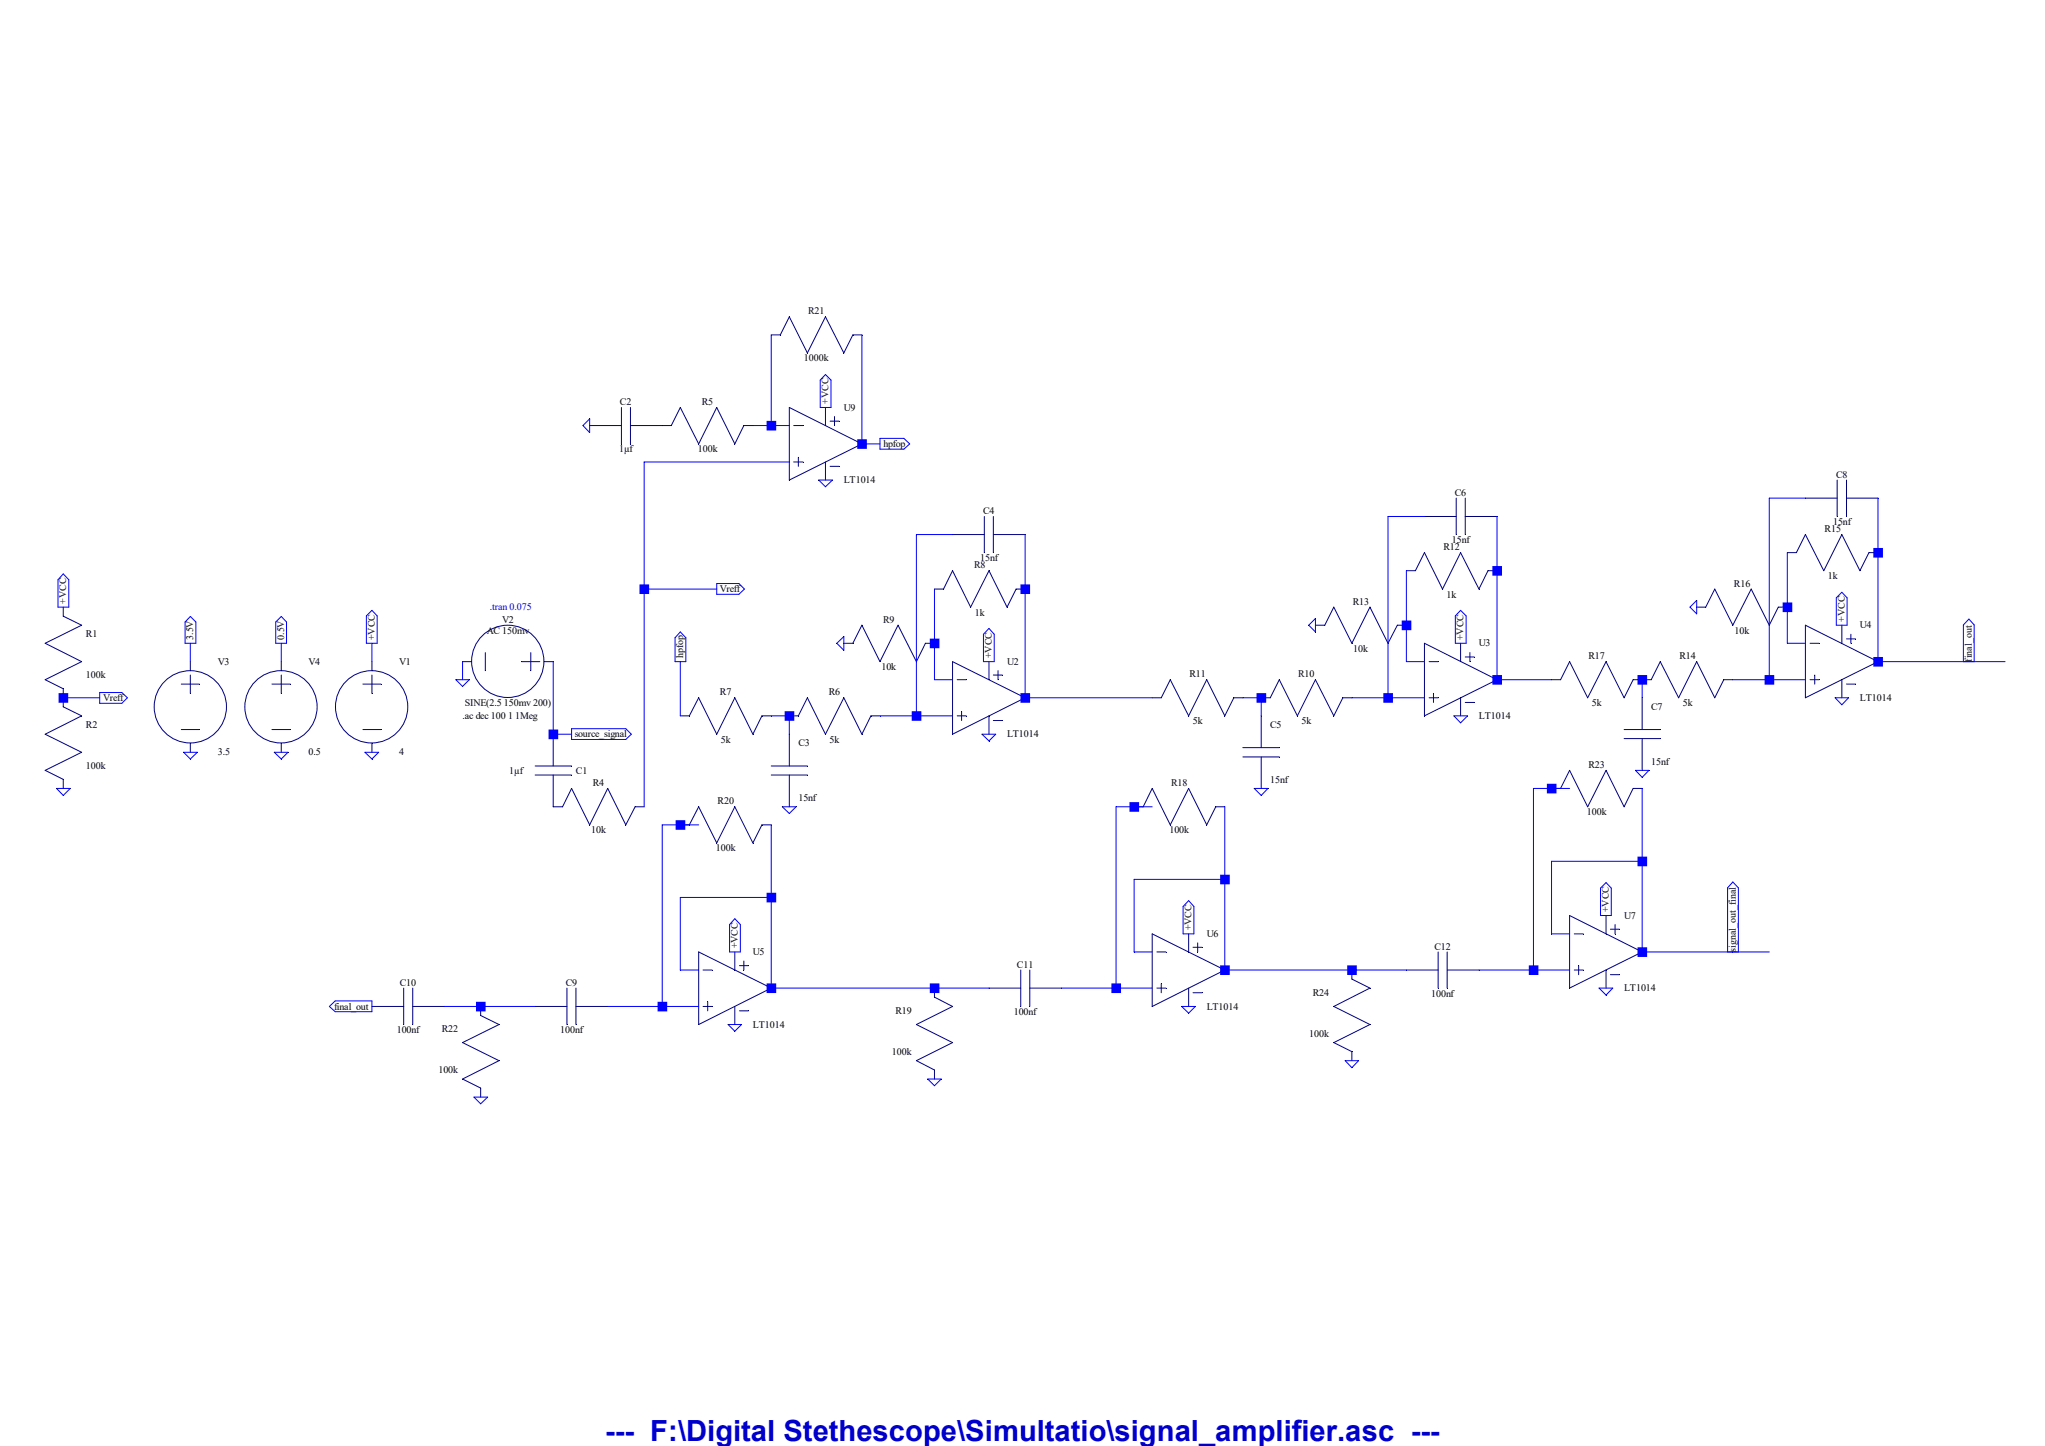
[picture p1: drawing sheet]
<svg xmlns="http://www.w3.org/2000/svg" width="297mm" height="210mm" viewBox="0 0 297 210" stroke-linecap="round" stroke-linejoin="round" font-family="sans-serif">
<path d="M52.7 99.4h2.6" fill="none" stroke="#00007f" stroke-width=".15"/>
<path d="M52.7 106h2.6" fill="none" stroke="#00007f" stroke-width=".15"/>
<path d="M54 98v2.7" fill="none" stroke="#00007f" stroke-width=".15"/>
<path d="M54 107.9v1.4" fill="none" stroke="#00007f" stroke-width=".15"/>
<path d="M54 96.1v1.3" fill="none" stroke="#00007f" stroke-width=".15"/>
<g fill="none" stroke="#00007f" stroke-width=".15">
<path d="M9.2 100v1.3"/>
<circle cx="54" cy="102.7" r="5.2"/>
</g>
<path d="M6.6 98.7l2.6 1.3" fill="none" stroke="#00007f" stroke-width=".15"/>
<path d="M11.9 96.1l-5.3 2.6" fill="none" stroke="#00007f" stroke-width=".15"/>
<path d="M6.6 93.4l5.3 2.7" fill="none" stroke="#00007f" stroke-width=".15"/>
<path d="M11.9 90.8l-5.3 2.6" fill="none" stroke="#00007f" stroke-width=".15"/>
<path d="M9.2 88.2v1.3" fill="none" stroke="#00007f" stroke-width=".15"/>
<path d="M9.2 89.5l2.7 1.3" fill="none" stroke="#00007f" stroke-width=".15"/>
<path d="M9.2 113.2v1.3" fill="none" stroke="#00007f" stroke-width=".15"/>
<path d="M6.6 111.9l2.6 1.3" fill="none" stroke="#00007f" stroke-width=".15"/>
<path d="M11.9 109.3l-5.3 2.6" fill="none" stroke="#00007f" stroke-width=".15"/>
<path d="M6.6 106.6l5.3 2.7" fill="none" stroke="#00007f" stroke-width=".15"/>
<path d="M11.9 104l-5.3 2.6" fill="none" stroke="#00007f" stroke-width=".15"/>
<path d="M9.2 101.3v1.4" fill="none" stroke="#00007f" stroke-width=".15"/>
<path d="M9.2 102.7l2.7 1.3" fill="none" stroke="#00007f" stroke-width=".15"/>
<path d="M80.3 117.2h1.4" fill="none" stroke="#00007f" stroke-width=".15"/>
<path d="M83 114.5l-1.3 2.7" fill="none" stroke="#00007f" stroke-width=".15"/>
<path d="M83 114.5l2.6 5.3" fill="none" stroke="#00007f" stroke-width=".15"/>
<path d="M88.3 114.5l-2.7 5.3" fill="none" stroke="#00007f" stroke-width=".15"/>
<path d="M88.3 114.5l2.6 5.3" fill="none" stroke="#00007f" stroke-width=".15"/>
<path d="M92.2 117.2h1.4" fill="none" stroke="#00007f" stroke-width=".15"/>
<path d="M92.2 117.2l-1.3 2.6" fill="none" stroke="#00007f" stroke-width=".15"/>
<path d="M80.3 112.6v4.6" fill="none" stroke="#00007f" stroke-width=".15"/>
<path d="M80.3 106.6v4.7" fill="none" stroke="#00007f" stroke-width=".15"/>
<path d="M77.7 111.3h5.3" fill="none" stroke="#00007f" stroke-width=".15"/>
<path d="M77.7 112.6h5.3" fill="none" stroke="#00007f" stroke-width=".15"/>
<path d="M77.1 94.8v2.6" fill="none" stroke="#00007f" stroke-width=".15"/>
<path d="M70.5 94.8v2.6" fill="none" stroke="#00007f" stroke-width=".15"/>
<path d="M75.7 96.1h2.7" fill="none" stroke="#00007f" stroke-width=".15"/>
<path d="M67.2 96.1h1.3" fill="none" stroke="#00007f" stroke-width=".15"/>
<path d="M79 96.1h1.3" fill="none" stroke="#00007f" stroke-width=".15"/>
<g fill="none" stroke="#00007f" stroke-width=".15">
<path d="M26.3 99.4h2.7"/>
<circle cx="73.7" cy="96.1" r="5.2"/>
</g>
<path d="M26.3 106h2.7" fill="none" stroke="#00007f" stroke-width=".15"/>
<path d="M27.6 98v2.7" fill="none" stroke="#00007f" stroke-width=".15"/>
<path d="M27.6 107.9v1.4" fill="none" stroke="#00007f" stroke-width=".15"/>
<path d="M27.6 96.1v1.3" fill="none" stroke="#00007f" stroke-width=".15"/>
<g fill="none" stroke="#00007f" stroke-width=".15">
<path d="M39.5 99.4h2.7"/>
<circle cx="27.6" cy="102.7" r="5.2"/>
</g>
<path d="M39.5 106h2.7" fill="none" stroke="#00007f" stroke-width=".15"/>
<path d="M40.9 98v2.7" fill="none" stroke="#00007f" stroke-width=".15"/>
<path d="M40.9 107.9v1.4" fill="none" stroke="#00007f" stroke-width=".15"/>
<path d="M40.9 96.1v1.3" fill="none" stroke="#00007f" stroke-width=".15"/>
<g fill="none" stroke="#00007f" stroke-width=".15">
<path d="M114.6 59.2l10.6 5.3"/>
<circle cx="40.8" cy="102.7" r="5.2"/>
</g>
<path d="M125.2 64.5l-10.6 5.2" fill="none" stroke="#00007f" stroke-width=".15"/>
<path d="M114.6 59.2v10.5" fill="none" stroke="#00007f" stroke-width=".15"/>
<path d="M115.3 61.8h1.3" fill="none" stroke="#00007f" stroke-width=".15"/>
<path d="M115.3 67.1h1.3" fill="none" stroke="#00007f" stroke-width=".15"/>
<path d="M116 66.4v1.3" fill="none" stroke="#00007f" stroke-width=".15"/>
<path d="M119.9 59.2v2.6" fill="none" stroke="#00007f" stroke-width=".15"/>
<path d="M119.9 67.1v2.6" fill="none" stroke="#00007f" stroke-width=".15"/>
<path d="M120.6 61.2h1.3" fill="none" stroke="#00007f" stroke-width=".15"/>
<path d="M121.2 60.5v1.3" fill="none" stroke="#00007f" stroke-width=".15"/>
<path d="M120.6 67.7h1.3" fill="none" stroke="#00007f" stroke-width=".15"/>
<path d="M96.2 61.8h1.3" fill="none" stroke="#00007f" stroke-width=".15"/>
<path d="M98.8 59.2l-1.3 2.6" fill="none" stroke="#00007f" stroke-width=".15"/>
<path d="M98.8 59.2l2.7 5.3" fill="none" stroke="#00007f" stroke-width=".15"/>
<path d="M104.1 59.2l-2.6 5.3" fill="none" stroke="#00007f" stroke-width=".15"/>
<path d="M104.1 59.2l2.6 5.3" fill="none" stroke="#00007f" stroke-width=".15"/>
<path d="M108 61.8h1.3" fill="none" stroke="#00007f" stroke-width=".15"/>
<path d="M108 61.8l-1.3 2.7" fill="none" stroke="#00007f" stroke-width=".15"/>
<path d="M112 48.6h1.3" fill="none" stroke="#00007f" stroke-width=".15"/>
<path d="M114.6 46l-1.3 2.6" fill="none" stroke="#00007f" stroke-width=".15"/>
<path d="M114.6 46l2.7 5.3" fill="none" stroke="#00007f" stroke-width=".15"/>
<path d="M119.9 46l-2.6 5.3" fill="none" stroke="#00007f" stroke-width=".15"/>
<path d="M119.9 46l2.7 5.3" fill="none" stroke="#00007f" stroke-width=".15"/>
<path d="M123.9 48.6h1.3" fill="none" stroke="#00007f" stroke-width=".15"/>
<path d="M123.9 48.6l-1.3 2.7" fill="none" stroke="#00007f" stroke-width=".15"/>
<path d="M85.6 61.8h4.7" fill="none" stroke="#00007f" stroke-width=".15"/>
<path d="M91.6 61.8h4.6" fill="none" stroke="#00007f" stroke-width=".15"/>
<path d="M91.6 59.2v5.3" fill="none" stroke="#00007f" stroke-width=".15"/>
<path d="M90.3 59.2v5.3" fill="none" stroke="#00007f" stroke-width=".15"/>
<path d="M138.3 96.1l10.6 5.2" fill="none" stroke="#00007f" stroke-width=".15"/>
<path d="M148.9 101.3l-10.6 5.3" fill="none" stroke="#00007f" stroke-width=".15"/>
<path d="M138.3 96.1v10.5" fill="none" stroke="#00007f" stroke-width=".15"/>
<path d="M139 98.7h1.3" fill="none" stroke="#00007f" stroke-width=".15"/>
<path d="M139 104h1.3" fill="none" stroke="#00007f" stroke-width=".15"/>
<path d="M139.7 103.3v1.3" fill="none" stroke="#00007f" stroke-width=".15"/>
<path d="M143.6 96.1v2.6" fill="none" stroke="#00007f" stroke-width=".15"/>
<path d="M143.6 104v2.6" fill="none" stroke="#00007f" stroke-width=".15"/>
<path d="M144.3 98h1.3" fill="none" stroke="#00007f" stroke-width=".15"/>
<path d="M144.9 97.4v1.3" fill="none" stroke="#00007f" stroke-width=".15"/>
<path d="M144.3 104.6h1.3" fill="none" stroke="#00007f" stroke-width=".15"/>
<path d="M114.6 104h1.4" fill="none" stroke="#00007f" stroke-width=".15"/>
<path d="M117.3 101.3l-1.3 2.7" fill="none" stroke="#00007f" stroke-width=".15"/>
<path d="M117.3 101.3l2.6 5.3" fill="none" stroke="#00007f" stroke-width=".15"/>
<path d="M122.6 101.3l-2.7 5.3" fill="none" stroke="#00007f" stroke-width=".15"/>
<path d="M122.6 101.3l2.6 5.3" fill="none" stroke="#00007f" stroke-width=".15"/>
<path d="M126.5 104h1.3" fill="none" stroke="#00007f" stroke-width=".15"/>
<path d="M126.5 104l-1.3 2.6" fill="none" stroke="#00007f" stroke-width=".15"/>
<path d="M110.7 104h1.3" fill="none" stroke="#00007f" stroke-width=".15"/>
<path d="M110.7 104l-1.4 2.6" fill="none" stroke="#00007f" stroke-width=".15"/>
<path d="M106.7 101.3l2.6 5.3" fill="none" stroke="#00007f" stroke-width=".15"/>
<path d="M106.7 101.3l-2.6 5.3" fill="none" stroke="#00007f" stroke-width=".15"/>
<path d="M101.5 101.3l2.6 5.3" fill="none" stroke="#00007f" stroke-width=".15"/>
<path d="M98.8 104h1.3" fill="none" stroke="#00007f" stroke-width=".15"/>
<path d="M101.5 101.3l-1.4 2.7" fill="none" stroke="#00007f" stroke-width=".15"/>
<path d="M114.6 112.6v4.6" fill="none" stroke="#00007f" stroke-width=".15"/>
<path d="M114.6 106.6v4.7" fill="none" stroke="#00007f" stroke-width=".15"/>
<path d="M112 111.3h5.3" fill="none" stroke="#00007f" stroke-width=".15"/>
<path d="M112 112.6h5.3" fill="none" stroke="#00007f" stroke-width=".15"/>
<path d="M138.3 77.6h4.7" fill="none" stroke="#00007f" stroke-width=".15"/>
<path d="M144.3 77.6h4.6" fill="none" stroke="#00007f" stroke-width=".15"/>
<path d="M144.3 75v5.3" fill="none" stroke="#00007f" stroke-width=".15"/>
<path d="M143 75v5.3" fill="none" stroke="#00007f" stroke-width=".15"/>
<path d="M135.7 85.6h1.3" fill="none" stroke="#00007f" stroke-width=".15"/>
<path d="M138.3 82.9l-1.3 2.7" fill="none" stroke="#00007f" stroke-width=".15"/>
<path d="M138.3 82.9l2.7 5.3" fill="none" stroke="#00007f" stroke-width=".15"/>
<path d="M143.6 82.9l-2.6 5.3" fill="none" stroke="#00007f" stroke-width=".15"/>
<path d="M143.6 82.9l2.7 5.3" fill="none" stroke="#00007f" stroke-width=".15"/>
<path d="M147.6 85.6h1.3" fill="none" stroke="#00007f" stroke-width=".15"/>
<path d="M147.6 85.6l-1.3 2.6" fill="none" stroke="#00007f" stroke-width=".15"/>
<path d="M122.6 93.4h1.3" fill="none" stroke="#00007f" stroke-width=".15"/>
<path d="M125.2 90.8l-1.3 2.6" fill="none" stroke="#00007f" stroke-width=".15"/>
<path d="M125.2 90.8l2.6 5.3" fill="none" stroke="#00007f" stroke-width=".15"/>
<path d="M130.4 90.8l-2.6 5.3" fill="none" stroke="#00007f" stroke-width=".15"/>
<path d="M130.4 90.8l2.7 5.3" fill="none" stroke="#00007f" stroke-width=".15"/>
<path d="M134.4 93.4h1.3" fill="none" stroke="#00007f" stroke-width=".15"/>
<path d="M134.4 93.4l-1.3 2.7" fill="none" stroke="#00007f" stroke-width=".15"/>
<path d="M206.9 93.4l10.5 5.3" fill="none" stroke="#00007f" stroke-width=".15"/>
<path d="M217.4 98.7l-10.5 5.3" fill="none" stroke="#00007f" stroke-width=".15"/>
<path d="M206.9 93.4v10.6" fill="none" stroke="#00007f" stroke-width=".15"/>
<path d="M207.6 96.1h1.3" fill="none" stroke="#00007f" stroke-width=".15"/>
<path d="M207.6 101.3h1.3" fill="none" stroke="#00007f" stroke-width=".15"/>
<path d="M208.2 100.7v1.3" fill="none" stroke="#00007f" stroke-width=".15"/>
<path d="M212.1 93.4v2.7" fill="none" stroke="#00007f" stroke-width=".15"/>
<path d="M212.1 101.3v2.7" fill="none" stroke="#00007f" stroke-width=".15"/>
<path d="M212.8 95.4h1.3" fill="none" stroke="#00007f" stroke-width=".15"/>
<path d="M213.5 94.8v1.3" fill="none" stroke="#00007f" stroke-width=".15"/>
<path d="M212.8 102h1.3" fill="none" stroke="#00007f" stroke-width=".15"/>
<path d="M183.2 101.3h1.3" fill="none" stroke="#00007f" stroke-width=".15"/>
<path d="M185.8 98.7l-1.3 2.6" fill="none" stroke="#00007f" stroke-width=".15"/>
<path d="M185.8 98.7l2.6 5.3" fill="none" stroke="#00007f" stroke-width=".15"/>
<path d="M191.1 98.7l-2.7 5.3" fill="none" stroke="#00007f" stroke-width=".15"/>
<path d="M191.1 98.7l2.6 5.3" fill="none" stroke="#00007f" stroke-width=".15"/>
<path d="M195 101.3h1.3" fill="none" stroke="#00007f" stroke-width=".15"/>
<path d="M195 101.3l-1.3 2.7" fill="none" stroke="#00007f" stroke-width=".15"/>
<path d="M179.2 101.3h1.3" fill="none" stroke="#00007f" stroke-width=".15"/>
<path d="M179.2 101.3l-1.3 2.7" fill="none" stroke="#00007f" stroke-width=".15"/>
<path d="M175.3 98.7l2.6 5.3" fill="none" stroke="#00007f" stroke-width=".15"/>
<path d="M175.3 98.7l-2.7 5.3" fill="none" stroke="#00007f" stroke-width=".15"/>
<path d="M170 98.7l2.6 5.3" fill="none" stroke="#00007f" stroke-width=".15"/>
<path d="M167.3 101.3h1.4" fill="none" stroke="#00007f" stroke-width=".15"/>
<path d="M170 98.7l-1.3 2.6" fill="none" stroke="#00007f" stroke-width=".15"/>
<path d="M183.2 109.9v4.6" fill="none" stroke="#00007f" stroke-width=".15"/>
<path d="M183.2 104v4.6" fill="none" stroke="#00007f" stroke-width=".15"/>
<path d="M180.5 108.6h5.3" fill="none" stroke="#00007f" stroke-width=".15"/>
<path d="M180.5 109.9h5.3" fill="none" stroke="#00007f" stroke-width=".15"/>
<path d="M206.9 75h4.6" fill="none" stroke="#00007f" stroke-width=".15"/>
<path d="M212.8 75h4.6" fill="none" stroke="#00007f" stroke-width=".15"/>
<path d="M212.8 72.3v5.3" fill="none" stroke="#00007f" stroke-width=".15"/>
<path d="M211.5 72.3v5.3" fill="none" stroke="#00007f" stroke-width=".15"/>
<path d="M204.3 82.9h1.3" fill="none" stroke="#00007f" stroke-width=".15"/>
<path d="M206.9 80.3l-1.3 2.6" fill="none" stroke="#00007f" stroke-width=".15"/>
<path d="M206.9 80.3l2.6 5.3" fill="none" stroke="#00007f" stroke-width=".15"/>
<path d="M212.1 80.3l-2.6 5.3" fill="none" stroke="#00007f" stroke-width=".15"/>
<path d="M212.1 80.3l2.7 5.3" fill="none" stroke="#00007f" stroke-width=".15"/>
<path d="M216.1 82.9h1.3" fill="none" stroke="#00007f" stroke-width=".15"/>
<path d="M216.1 82.9l-1.3 2.7" fill="none" stroke="#00007f" stroke-width=".15"/>
<path d="M191.1 90.8h1.3" fill="none" stroke="#00007f" stroke-width=".15"/>
<path d="M193.7 88.2l-1.3 2.6" fill="none" stroke="#00007f" stroke-width=".15"/>
<path d="M193.7 88.2l2.6 5.2" fill="none" stroke="#00007f" stroke-width=".15"/>
<path d="M199 88.2l-2.7 5.2" fill="none" stroke="#00007f" stroke-width=".15"/>
<path d="M199 88.2l2.6 5.2" fill="none" stroke="#00007f" stroke-width=".15"/>
<path d="M202.9 90.8h1.4" fill="none" stroke="#00007f" stroke-width=".15"/>
<path d="M202.9 90.8l-1.3 2.6" fill="none" stroke="#00007f" stroke-width=".15"/>
<path d="M262.2 90.8l10.6 5.3" fill="none" stroke="#00007f" stroke-width=".15"/>
<path d="M272.8 96.1l-10.6 5.2" fill="none" stroke="#00007f" stroke-width=".15"/>
<path d="M262.2 90.8v10.5" fill="none" stroke="#00007f" stroke-width=".15"/>
<path d="M262.9 93.4h1.3" fill="none" stroke="#00007f" stroke-width=".15"/>
<path d="M262.9 98.7h1.3" fill="none" stroke="#00007f" stroke-width=".15"/>
<path d="M263.6 98v1.4" fill="none" stroke="#00007f" stroke-width=".15"/>
<path d="M267.5 90.8v2.6" fill="none" stroke="#00007f" stroke-width=".15"/>
<path d="M267.5 98.7v2.6" fill="none" stroke="#00007f" stroke-width=".15"/>
<path d="M268.2 92.8h1.3" fill="none" stroke="#00007f" stroke-width=".15"/>
<path d="M268.8 92.1v1.3" fill="none" stroke="#00007f" stroke-width=".15"/>
<path d="M268.2 99.4h1.3" fill="none" stroke="#00007f" stroke-width=".15"/>
<path d="M238.5 98.7h1.3" fill="none" stroke="#00007f" stroke-width=".15"/>
<path d="M241.1 96.1l-1.3 2.6" fill="none" stroke="#00007f" stroke-width=".15"/>
<path d="M241.1 96.1l2.7 5.2" fill="none" stroke="#00007f" stroke-width=".15"/>
<path d="M246.4 96.1l-2.6 5.2" fill="none" stroke="#00007f" stroke-width=".15"/>
<path d="M246.4 96.1l2.6 5.2" fill="none" stroke="#00007f" stroke-width=".15"/>
<path d="M250.4 98.7h1.3" fill="none" stroke="#00007f" stroke-width=".15"/>
<path d="M250.4 98.7l-1.4 2.6" fill="none" stroke="#00007f" stroke-width=".15"/>
<path d="M238.5 107.3v4.6" fill="none" stroke="#00007f" stroke-width=".15"/>
<path d="M238.5 101.3v4.7" fill="none" stroke="#00007f" stroke-width=".15"/>
<path d="M235.9 106h5.2" fill="none" stroke="#00007f" stroke-width=".15"/>
<path d="M235.9 107.3h5.2" fill="none" stroke="#00007f" stroke-width=".15"/>
<path d="M262.2 72.3h4.6" fill="none" stroke="#00007f" stroke-width=".15"/>
<path d="M268.2 72.3h4.6" fill="none" stroke="#00007f" stroke-width=".15"/>
<path d="M268.2 69.7v5.3" fill="none" stroke="#00007f" stroke-width=".15"/>
<path d="M266.8 69.7v5.3" fill="none" stroke="#00007f" stroke-width=".15"/>
<path d="M259.6 80.3h1.3" fill="none" stroke="#00007f" stroke-width=".15"/>
<path d="M262.2 77.6l-1.3 2.7" fill="none" stroke="#00007f" stroke-width=".15"/>
<path d="M262.2 77.6l2.7 5.3" fill="none" stroke="#00007f" stroke-width=".15"/>
<path d="M267.5 77.6l-2.6 5.3" fill="none" stroke="#00007f" stroke-width=".15"/>
<path d="M267.5 77.6l2.6 5.3" fill="none" stroke="#00007f" stroke-width=".15"/>
<path d="M271.4 80.3h1.4" fill="none" stroke="#00007f" stroke-width=".15"/>
<path d="M271.4 80.3l-1.3 2.6" fill="none" stroke="#00007f" stroke-width=".15"/>
<path d="M246.4 88.2h1.3" fill="none" stroke="#00007f" stroke-width=".15"/>
<path d="M249 85.6l-1.3 2.6" fill="none" stroke="#00007f" stroke-width=".15"/>
<path d="M249 85.6l2.7 5.2" fill="none" stroke="#00007f" stroke-width=".15"/>
<path d="M254.3 85.6l-2.6 5.2" fill="none" stroke="#00007f" stroke-width=".15"/>
<path d="M254.3 85.6l2.7 5.2" fill="none" stroke="#00007f" stroke-width=".15"/>
<path d="M258.3 88.2h1.3" fill="none" stroke="#00007f" stroke-width=".15"/>
<path d="M258.3 88.2l-1.3 2.6" fill="none" stroke="#00007f" stroke-width=".15"/>
<path d="M101.5 138.3l10.5 5.2" fill="none" stroke="#00007f" stroke-width=".15"/>
<path d="M112 143.5l-10.5 5.3" fill="none" stroke="#00007f" stroke-width=".15"/>
<path d="M101.5 138.3v10.5" fill="none" stroke="#00007f" stroke-width=".15"/>
<path d="M102.1 140.9h1.3" fill="none" stroke="#00007f" stroke-width=".15"/>
<path d="M102.1 146.2h1.3" fill="none" stroke="#00007f" stroke-width=".15"/>
<path d="M102.8 145.5v1.3" fill="none" stroke="#00007f" stroke-width=".15"/>
<path d="M106.7 138.3v2.6" fill="none" stroke="#00007f" stroke-width=".15"/>
<path d="M106.7 146.2v2.6" fill="none" stroke="#00007f" stroke-width=".15"/>
<path d="M107.4 140.3h1.3" fill="none" stroke="#00007f" stroke-width=".15"/>
<path d="M108 139.6v1.3" fill="none" stroke="#00007f" stroke-width=".15"/>
<path d="M107.4 146.8h1.3" fill="none" stroke="#00007f" stroke-width=".15"/>
<path d="M225.3 98.7h1.4" fill="none" stroke="#00007f" stroke-width=".15"/>
<path d="M228 96.1l-1.3 2.6" fill="none" stroke="#00007f" stroke-width=".15"/>
<path d="M228 96.1l2.6 5.2" fill="none" stroke="#00007f" stroke-width=".15"/>
<path d="M233.3 96.1l-2.7 5.2" fill="none" stroke="#00007f" stroke-width=".15"/>
<path d="M233.3 96.1l2.6 5.2" fill="none" stroke="#00007f" stroke-width=".15"/>
<path d="M237.2 98.7h1.3" fill="none" stroke="#00007f" stroke-width=".15"/>
<path d="M237.2 98.7l-1.3 2.6" fill="none" stroke="#00007f" stroke-width=".15"/>
<path d="M98.8 119.8h1.3" fill="none" stroke="#00007f" stroke-width=".15"/>
<path d="M101.5 117.2l-1.4 2.6" fill="none" stroke="#00007f" stroke-width=".15"/>
<path d="M101.5 117.2l2.6 5.2" fill="none" stroke="#00007f" stroke-width=".15"/>
<path d="M106.7 117.2l-2.6 5.2" fill="none" stroke="#00007f" stroke-width=".15"/>
<path d="M106.7 117.2l2.6 5.2" fill="none" stroke="#00007f" stroke-width=".15"/>
<path d="M110.7 119.8h1.3" fill="none" stroke="#00007f" stroke-width=".15"/>
<path d="M110.7 119.8l-1.4 2.6" fill="none" stroke="#00007f" stroke-width=".15"/>
<path d="M69.8 146.2v1.3" fill="none" stroke="#00007f" stroke-width=".15"/>
<path d="M69.8 147.5l2.7 1.3" fill="none" stroke="#00007f" stroke-width=".15"/>
<path d="M72.5 148.8l-5.3 2.6" fill="none" stroke="#00007f" stroke-width=".15"/>
<path d="M67.2 151.4l5.3 2.7" fill="none" stroke="#00007f" stroke-width=".15"/>
<path d="M72.5 154.1l-5.3 2.6" fill="none" stroke="#00007f" stroke-width=".15"/>
<path d="M69.8 158v1.3" fill="none" stroke="#00007f" stroke-width=".15"/>
<path d="M67.2 156.7l2.6 1.3" fill="none" stroke="#00007f" stroke-width=".15"/>
<path d="M77.7 146.2h4.6" fill="none" stroke="#00007f" stroke-width=".15"/>
<path d="M83.7 146.2h4.6" fill="none" stroke="#00007f" stroke-width=".15"/>
<path d="M83.7 143.5v5.3" fill="none" stroke="#00007f" stroke-width=".15"/>
<path d="M82.3 143.5v5.3" fill="none" stroke="#00007f" stroke-width=".15"/>
<path d="M54 146.2h4.6" fill="none" stroke="#00007f" stroke-width=".15"/>
<path d="M59.9 146.2h4.7" fill="none" stroke="#00007f" stroke-width=".15"/>
<path d="M59.9 143.5v5.3" fill="none" stroke="#00007f" stroke-width=".15"/>
<path d="M58.6 143.5v5.3" fill="none" stroke="#00007f" stroke-width=".15"/>
<path d="M167.3 135.6l10.6 5.3" fill="none" stroke="#00007f" stroke-width=".15"/>
<path d="M177.9 140.9l-10.6 5.3" fill="none" stroke="#00007f" stroke-width=".15"/>
<path d="M167.3 135.6v10.6" fill="none" stroke="#00007f" stroke-width=".15"/>
<path d="M168 138.3h1.3" fill="none" stroke="#00007f" stroke-width=".15"/>
<path d="M168 143.5h1.3" fill="none" stroke="#00007f" stroke-width=".15"/>
<path d="M168.7 142.9v1.3" fill="none" stroke="#00007f" stroke-width=".15"/>
<path d="M172.6 135.6v2.7" fill="none" stroke="#00007f" stroke-width=".15"/>
<path d="M172.6 143.5v2.7" fill="none" stroke="#00007f" stroke-width=".15"/>
<path d="M173.3 137.6h1.3" fill="none" stroke="#00007f" stroke-width=".15"/>
<path d="M173.9 136.9v1.4" fill="none" stroke="#00007f" stroke-width=".15"/>
<path d="M173.3 144.2h1.3" fill="none" stroke="#00007f" stroke-width=".15"/>
<path d="M164.7 117.2h1.3" fill="none" stroke="#00007f" stroke-width=".15"/>
<path d="M167.3 114.5l-1.3 2.7" fill="none" stroke="#00007f" stroke-width=".15"/>
<path d="M167.3 114.5l2.7 5.3" fill="none" stroke="#00007f" stroke-width=".15"/>
<path d="M172.6 114.5l-2.6 5.3" fill="none" stroke="#00007f" stroke-width=".15"/>
<path d="M172.6 114.5l2.7 5.3" fill="none" stroke="#00007f" stroke-width=".15"/>
<path d="M176.6 117.2h1.3" fill="none" stroke="#00007f" stroke-width=".15"/>
<path d="M176.6 117.2l-1.3 2.6" fill="none" stroke="#00007f" stroke-width=".15"/>
<path d="M135.7 143.5v1.3" fill="none" stroke="#00007f" stroke-width=".15"/>
<path d="M135.7 144.8l2.6 1.4" fill="none" stroke="#00007f" stroke-width=".15"/>
<path d="M138.3 146.2l-5.2 2.6" fill="none" stroke="#00007f" stroke-width=".15"/>
<path d="M133.1 148.8l5.2 2.6" fill="none" stroke="#00007f" stroke-width=".15"/>
<path d="M138.3 151.4l-5.2 2.7" fill="none" stroke="#00007f" stroke-width=".15"/>
<path d="M135.7 155.4v1.3" fill="none" stroke="#00007f" stroke-width=".15"/>
<path d="M133.1 154.1l2.6 1.3" fill="none" stroke="#00007f" stroke-width=".15"/>
<path d="M143.6 143.5h4.7" fill="none" stroke="#00007f" stroke-width=".15"/>
<path d="M149.6 143.5h4.6" fill="none" stroke="#00007f" stroke-width=".15"/>
<path d="M149.6 140.9v5.3" fill="none" stroke="#00007f" stroke-width=".15"/>
<path d="M148.3 140.9v5.3" fill="none" stroke="#00007f" stroke-width=".15"/>
<path d="M228 133l10.5 5.3" fill="none" stroke="#00007f" stroke-width=".15"/>
<path d="M238.5 138.3l-10.5 5.2" fill="none" stroke="#00007f" stroke-width=".15"/>
<path d="M228 133v10.5" fill="none" stroke="#00007f" stroke-width=".15"/>
<path d="M228.6 135.6h1.4" fill="none" stroke="#00007f" stroke-width=".15"/>
<path d="M228.6 140.9h1.4" fill="none" stroke="#00007f" stroke-width=".15"/>
<path d="M229.3 140.3v1.3" fill="none" stroke="#00007f" stroke-width=".15"/>
<path d="M233.3 133v2.6" fill="none" stroke="#00007f" stroke-width=".15"/>
<path d="M233.3 140.9v2.6" fill="none" stroke="#00007f" stroke-width=".15"/>
<path d="M233.9 135h1.3" fill="none" stroke="#00007f" stroke-width=".15"/>
<path d="M234.6 134.3v1.3" fill="none" stroke="#00007f" stroke-width=".15"/>
<path d="M233.9 141.6h1.3" fill="none" stroke="#00007f" stroke-width=".15"/>
<path d="M225.3 114.5h1.4" fill="none" stroke="#00007f" stroke-width=".15"/>
<path d="M228 111.9l-1.3 2.6" fill="none" stroke="#00007f" stroke-width=".15"/>
<path d="M228 111.9l2.6 5.3" fill="none" stroke="#00007f" stroke-width=".15"/>
<path d="M233.3 111.9l-2.7 5.3" fill="none" stroke="#00007f" stroke-width=".15"/>
<path d="M233.3 111.9l2.6 5.3" fill="none" stroke="#00007f" stroke-width=".15"/>
<path d="M237.2 114.5h1.3" fill="none" stroke="#00007f" stroke-width=".15"/>
<path d="M237.2 114.5l-1.3 2.7" fill="none" stroke="#00007f" stroke-width=".15"/>
<path d="M196.3 140.9v1.3" fill="none" stroke="#00007f" stroke-width=".15"/>
<path d="M196.3 142.2l2.7 1.3" fill="none" stroke="#00007f" stroke-width=".15"/>
<path d="M199 143.5l-5.3 2.7" fill="none" stroke="#00007f" stroke-width=".15"/>
<path d="M193.7 146.2l5.3 2.6" fill="none" stroke="#00007f" stroke-width=".15"/>
<path d="M199 148.8l-5.3 2.6" fill="none" stroke="#00007f" stroke-width=".15"/>
<path d="M196.3 152.7v1.4" fill="none" stroke="#00007f" stroke-width=".15"/>
<path d="M193.7 151.4l2.6 1.3" fill="none" stroke="#00007f" stroke-width=".15"/>
<path d="M204.3 140.9h4.6" fill="none" stroke="#00007f" stroke-width=".15"/>
<path d="M210.2 140.9h4.6" fill="none" stroke="#00007f" stroke-width=".15"/>
<path d="M210.2 138.3v5.2" fill="none" stroke="#00007f" stroke-width=".15"/>
<path d="M208.9 138.3v5.2" fill="none" stroke="#00007f" stroke-width=".15"/>
<g fill="none" stroke="#00f" stroke-width=".15">
<path d="M112 48.6v13.2M119.9 54.4l.8 .8v4h-1.6v-4zM85.6 60.8v2l-.9-1zM118.9 69.7h2l-1 1zM127.8 63.7h3.5l.8 .8-.8 .7h-3.5zM9.2 83.4l.8 .8v4h-1.6v-4zM27.6 89.5l.8 .8v3.1h-1.5v-3.1zM40.9 89.5l.7 .8v3.1h-1.6v-3.1zM53.2 89.5l.8-.9 .8 .9v3.9h-1.6zM66.2 98.7h2l-1 1zM98.8 91.8l.8 .8v3.5h-1.6v-3.5zM104.1 84.8h3.2l.8 .8-.8 .7h-3.2z"/>
<path d="M121.5 93.4l1.1-.9v1.9zM143.6 91.3l.8 .8v4h-1.6v-4zM191.1 89.8v2l-1-1zM212.1 88.6l.8 .9v3.9h-1.5v-3.9zM246.4 87.2v2l-1-1zM267.5 86l.8 .8v4h-1.6v-4zM286 89.9l.7 .9v5.3h-1.5v-5.3zM8.2 114.5h2l-1 1zM14.5 100.6h3.2l.8 .7-.8 .9h-3.2zM26.7 109.3h2l-1.1 .9zM39.8 109.3h2l-.9 .9zM53 109.3h2l-1 .9z"/>
<path d="M83 105.8h7.9l.8 .8-.8 .8h-7.9zM113.6 117.2h2l-1 1zM142.6 106.6h2l-1 1zM182.2 114.5h1.9l-.9 1zM211.2 104h1.9l-1 1zM237.5 111.9h2l-1 1zM266.5 101.3h2l-1 1.1zM106.7 133.4l.8 .9v4h-1.5v-4zM172.6 130.8l.8 .9v3.9h-1.6v-3.9zM233.3 128.2l.7 .8v4h-1.5v-4zM251.7 128.1l.8 .8v9.4h-1.6v-9.4zM47.8 146.2l.9-.8h5.3v1.5h-5.3z"/>
<path d="M68.8 159.3h2l-1 1zM105.7 148.8h2l-1 1zM134.7 156.7h2l-1 1zM171.6 146.2h2l-1 1zM195.4 154.1h1.9l-1 1zM232.2 143.5h2l-.9 1z"/>
</g>
<path d="M109.3 61.8h2.7" fill="none" stroke="#00f" stroke-width=".15"/>
<path d="M112 61.8h2.6" fill="none" stroke="#00f" stroke-width=".15"/>
<path d="M125.2 48.6v15.9" fill="none" stroke="#00f" stroke-width=".15"/>
<path d="M125.2 64.5h2.6" fill="none" stroke="#00f" stroke-width=".15"/>
<path d="M93.6 67.1h21" fill="none" stroke="#00f" stroke-width=".15"/>
<path d="M257 72.3h5.2" fill="none" stroke="#00f" stroke-width=".15"/>
<path d="M201.6 75h5.3" fill="none" stroke="#00f" stroke-width=".15"/>
<path d="M133.1 77.6h5.2" fill="none" stroke="#00f" stroke-width=".15"/>
<path d="M272.8 72.3v8" fill="none" stroke="#00f" stroke-width=".15"/>
<path d="M217.4 75v7.9" fill="none" stroke="#00f" stroke-width=".15"/>
<path d="M93.6 67.1v18.5" fill="none" stroke="#00f" stroke-width=".15"/>
<path d="M93.6 85.6h10.5" fill="none" stroke="#00f" stroke-width=".15"/>
<path d="M148.9 77.6v8" fill="none" stroke="#00f" stroke-width=".15"/>
<path d="M259.6 80.3v7.9" fill="none" stroke="#00f" stroke-width=".15"/>
<path d="M204.3 82.9v7.9" fill="none" stroke="#00f" stroke-width=".15"/>
<path d="M135.7 85.6v7.8" fill="none" stroke="#00f" stroke-width=".15"/>
<path d="M259.6 88.2v5.2" fill="none" stroke="#00f" stroke-width=".15"/>
<path d="M259.6 93.4h2.6" fill="none" stroke="#00f" stroke-width=".15"/>
<path d="M27.6 93.4v2.7" fill="none" stroke="#00f" stroke-width=".15"/>
<path d="M40.9 93.4v2.7" fill="none" stroke="#00f" stroke-width=".15"/>
<path d="M54 93.4v2.7" fill="none" stroke="#00f" stroke-width=".15"/>
<path d="M204.3 90.8v5.3" fill="none" stroke="#00f" stroke-width=".15"/>
<path d="M204.3 96.1h2.6" fill="none" stroke="#00f" stroke-width=".15"/>
<path d="M272.8 80.3v15.8" fill="none" stroke="#00f" stroke-width=".15"/>
<path d="M272.8 96.1h13.2" fill="none" stroke="#00f" stroke-width=".15"/>
<path d="M286 96.1h5.2" fill="none" stroke="#00f" stroke-width=".15"/>
<path d="M67.2 96.1v2.6" fill="none" stroke="#00f" stroke-width=".15"/>
<path d="M135.7 93.4v5.3" fill="none" stroke="#00f" stroke-width=".15"/>
<path d="M135.7 98.7h2.6" fill="none" stroke="#00f" stroke-width=".15"/>
<path d="M217.4 82.9v15.8" fill="none" stroke="#00f" stroke-width=".15"/>
<path d="M217.4 98.7h7.9" fill="none" stroke="#00f" stroke-width=".15"/>
<path d="M257 72.3v26.4" fill="none" stroke="#00f" stroke-width=".15"/>
<path d="M251.7 98.7h5.3" fill="none" stroke="#00f" stroke-width=".15"/>
<path d="M257 98.7h5.2" fill="none" stroke="#00f" stroke-width=".15"/>
<path d="M9.2 101.3h5.3" fill="none" stroke="#00f" stroke-width=".15"/>
<path d="M148.9 85.6v15.7" fill="none" stroke="#00f" stroke-width=".15"/>
<path d="M148.9 101.3h18.4" fill="none" stroke="#00f" stroke-width=".15"/>
<path d="M180.5 101.3h2.7" fill="none" stroke="#00f" stroke-width=".15"/>
<path d="M201.6 75v26.3" fill="none" stroke="#00f" stroke-width=".15"/>
<path d="M196.3 101.3h5.3" fill="none" stroke="#00f" stroke-width=".15"/>
<path d="M201.6 101.3h5.3" fill="none" stroke="#00f" stroke-width=".15"/>
<path d="M238.5 98.7v2.6" fill="none" stroke="#00f" stroke-width=".15"/>
<path d="M98.8 96.1v7.9" fill="none" stroke="#00f" stroke-width=".15"/>
<path d="M112 104h2.6" fill="none" stroke="#00f" stroke-width=".15"/>
<path d="M133.1 77.6v26.4" fill="none" stroke="#00f" stroke-width=".15"/>
<path d="M127.8 104h5.3" fill="none" stroke="#00f" stroke-width=".15"/>
<path d="M133.1 104h5.2" fill="none" stroke="#00f" stroke-width=".15"/>
<path d="M183.2 101.3v2.7" fill="none" stroke="#00f" stroke-width=".15"/>
<path d="M80.3 96.1v10.5" fill="none" stroke="#00f" stroke-width=".15"/>
<path d="M80.3 106.6h2.7" fill="none" stroke="#00f" stroke-width=".15"/>
<path d="M114.6 104v2.6" fill="none" stroke="#00f" stroke-width=".15"/>
<path d="M222.7 114.5h2.6" fill="none" stroke="#00f" stroke-width=".15"/>
<path d="M225.3 114.5h2.7" fill="none" stroke="#00f" stroke-width=".15"/>
<path d="M93.6 85.6v31.6" fill="none" stroke="#00f" stroke-width=".15"/>
<path d="M162.1 117.2h2.6" fill="none" stroke="#00f" stroke-width=".15"/>
<path d="M164.7 117.2h2.6" fill="none" stroke="#00f" stroke-width=".15"/>
<path d="M96.2 119.8h2.6" fill="none" stroke="#00f" stroke-width=".15"/>
<path d="M98.8 119.8h2.7" fill="none" stroke="#00f" stroke-width=".15"/>
<path d="M238.5 114.5v10.6" fill="none" stroke="#00f" stroke-width=".15"/>
<path d="M225.3 125.1h13.2" fill="none" stroke="#00f" stroke-width=".15"/>
<path d="M177.9 117.2v10.5" fill="none" stroke="#00f" stroke-width=".15"/>
<path d="M164.7 127.7h13.2" fill="none" stroke="#00f" stroke-width=".15"/>
<path d="M112 119.8v10.5" fill="none" stroke="#00f" stroke-width=".15"/>
<path d="M98.8 130.3h13.2" fill="none" stroke="#00f" stroke-width=".15"/>
<path d="M225.3 125.1v10.5" fill="none" stroke="#00f" stroke-width=".15"/>
<path d="M225.3 135.6h2.7" fill="none" stroke="#00f" stroke-width=".15"/>
<path d="M164.7 127.7v10.6" fill="none" stroke="#00f" stroke-width=".15"/>
<path d="M164.7 138.3h2.6" fill="none" stroke="#00f" stroke-width=".15"/>
<path d="M238.5 125.1v13.2" fill="none" stroke="#00f" stroke-width=".15"/>
<path d="M238.5 138.3h13.2" fill="none" stroke="#00f" stroke-width=".15"/>
<path d="M251.7 138.3h5.3" fill="none" stroke="#00f" stroke-width=".15"/>
<path d="M98.8 130.3v10.6" fill="none" stroke="#00f" stroke-width=".15"/>
<path d="M98.8 140.9h2.7" fill="none" stroke="#00f" stroke-width=".15"/>
<path d="M177.9 127.7v13.2" fill="none" stroke="#00f" stroke-width=".15"/>
<path d="M177.9 140.9h18.4" fill="none" stroke="#00f" stroke-width=".15"/>
<path d="M196.3 140.9h8" fill="none" stroke="#00f" stroke-width=".15"/>
<path d="M222.7 114.5v26.4" fill="none" stroke="#00f" stroke-width=".15"/>
<path d="M214.8 140.9h7.9" fill="none" stroke="#00f" stroke-width=".15"/>
<path d="M222.7 140.9h5.3" fill="none" stroke="#00f" stroke-width=".15"/>
<path d="M112 130.3v13.2" fill="none" stroke="#00f" stroke-width=".15"/>
<path d="M112 143.5h23.7" fill="none" stroke="#00f" stroke-width=".15"/>
<path d="M135.7 143.5h7.9" fill="none" stroke="#00f" stroke-width=".15"/>
<path d="M162.1 117.2v26.3" fill="none" stroke="#00f" stroke-width=".15"/>
<path d="M154.2 143.5h7.9" fill="none" stroke="#00f" stroke-width=".15"/>
<path d="M162.1 143.5h5.2" fill="none" stroke="#00f" stroke-width=".15"/>
<path d="M64.6 146.2h5.2" fill="none" stroke="#00f" stroke-width=".15"/>
<path d="M69.8 146.2h7.9" fill="none" stroke="#00f" stroke-width=".15"/>
<path d="M96.2 119.8v26.4" fill="none" stroke="#00f" stroke-width=".15"/>
<path d="M88.3 146.2h7.9" fill="none" stroke="#00f" stroke-width=".15"/>
<path d="M96.2 146.2h5.3" fill="none" stroke="#00f" stroke-width=".15"/>
<g fill="#00f">
<path d="M8.5 100.7h1.4v1.4h-1.4zM69.1 145.5h1.4v1.4h-1.4zM79.7 106h1.4v1.4h-1.4zM92.9 84.9h1.4v1.4h-1.4z" fill-rule="evenodd"/>
<path d="M95.5 145.5h1.4v1.4h-1.4zM98.1 119.1h1.4v1.4h-1.4zM111.3 61.1h1.4v1.4h-1.4zM111.3 129.7h1.4v1.4h-1.4zM111.3 142.8h1.4v1.4h-1.4zM114 103.3h1.4v1.4h-1.4zM124.5 63.8h1.4v1.4h-1.4zM132.4 103.3h1.4v1.4h-1.4zM135 92.8h1.4v1.3h-1.4zM135 142.8h1.4v1.4h-1.4zM148.2 84.9h1.4v1.4h-1.4zM148.2 100.7h1.4v1.4h-1.4zM161.4 142.8h1.4v1.4h-1.4zM164 116.5h1.4v1.4h-1.4zM177.2 127h1.4v1.4h-1.4zM177.2 140.2h1.4v1.4h-1.4zM182.5 100.7h1.4v1.4h-1.4zM195.7 140.2h1.4v1.4h-1.4zM200.9 100.7h1.4v1.4h-1.4zM203.6 90.1h1.4v1.4h-1.4zM216.7 82.2h1.4v1.4h-1.4zM216.7 98h1.4v1.4h-1.4zM222 140.2h1.4v1.4h-1.4zM224.7 113.8h1.4v1.4h-1.4zM237.8 98h1.4v1.4h-1.4zM237.8 124.4h1.4v1.4h-1.4zM237.8 137.6h1.4v1.4h-1.4zM256.3 98h1.4v1.4h-1.4zM258.9 87.5h1.4v1.4h-1.4zM272.1 79.6h1.4v1.4h-1.4zM272.1 95.4h1.4v1.4h-1.4z" fill-rule="evenodd"/>
</g>
<text font-size="4.2" fill="#0000c8" x="87.9" y="209.3">--- F:\Digital Stethescope\Simultatio\signal_amplifier.asc ---</text>
<g font-size="1.5">
<text x="117.4" y="45.7">R21</text>
<text x="116.8" y="52.5">1000k</text>
<text x="90" y="58.8">C2</text>
<text x="101.9" y="58.8">R5</text>
<text x="120.3" y="58.7" transform="rotate(-90 120.3 58.7)">+VCC</text>
<text x="122.6" y="59.6">U9</text>
<text x="89.9" y="65.7">1µf</text>
<text x="101.3" y="65.7">100k</text>
<text x="128.3" y="64.9">hpfop</text>
<text x="122.6" y="70.2">LT1014</text>
<text x="266.7" y="69.4">C8</text>
<text x="142.8" y="74.7">C4</text>
<text x="211.3" y="72">C6</text>
<text x="265" y="77.3">R15</text>
<text x="266.2" y="76.2">15nf</text>
<text x="141.5" y="82.5">R8</text>
<text x="142.4" y="81.5">15nf</text>
<text x="209.6" y="79.9">R12</text>
<text x="210.9" y="78.9">15nf</text>
<text x="9.6" y="87.7" transform="rotate(-90 9.6 87.7)">+VCC</text>
<text x="104.6" y="86">Vreff</text>
<text x="141.6" y="89.4">1k</text>
<text x="196.5" y="87.8">R13</text>
<text x="210.1" y="86.8">1k</text>
<text x="251.8" y="85.2">R16</text>
<text x="265.5" y="84.1">1k</text>
<text x="12.5" y="92.6">R1</text>
<text x="28.1" y="93" transform="rotate(-90 28.1 93)">3.5V</text>
<text x="41.3" y="93" transform="rotate(-90 41.3 93)">0.5V</text>
<text x="54.4" y="93" transform="rotate(-90 54.4 93)">+VCC</text>
<text x="70.7" y="92.1">AC 150mv</text>
<text x="72.9" y="90.5">V2</text>
<text x="99.2" y="95.6" transform="rotate(-90 99.2 95.6)">hpfop</text>
<text x="128.3" y="90.5">R9</text>
<text x="144.1" y="95.6" transform="rotate(-90 144.1 95.6)">+VCC</text>
<text x="196.6" y="94.7">10k</text>
<text x="212.6" y="93" transform="rotate(-90 212.6 93)">+VCC</text>
<text x="214.8" y="93.9">U3</text>
<text x="230.7" y="95.8">R17</text>
<text x="243.9" y="95.8">R14</text>
<text x="251.9" y="92">10k</text>
<text x="267.9" y="90.3" transform="rotate(-90 267.9 90.3)">+VCC</text>
<text x="270.1" y="91.3">U4</text>
<text x="12.5" y="98.5">100k</text>
<text x="15" y="101.8">Vreff</text>
<text x="31.6" y="96.6">V3</text>
<text x="44.8" y="96.6">V4</text>
<text x="58" y="96.6">V1</text>
<text x="104.6" y="101">R7</text>
<text x="120.4" y="101">R6</text>
<text x="128" y="97.3">10k</text>
<text x="146.3" y="96.6">U2</text>
<text x="172.8" y="98.4">R11</text>
<text x="188.6" y="98.4">R10</text>
<text x="270.1" y="101.8">LT1014</text>
<text x="286.4" y="96.1" transform="rotate(-90 286.4 96.1)">final_out</text>
<text x="12.5" y="105.8">R2</text>
<text x="67.2" y="104.4">.ac dec 100 1 1Meg</text>
<text x="67.5" y="102.6">SINE(2.5 150mv 200)</text>
<text x="83.5" y="107.1">source_signal</text>
<text x="104.7" y="107.9">5k</text>
<text x="120.5" y="107.9">5k</text>
<text x="146.3" y="107.1">LT1014</text>
<text x="173.2" y="105.2">5k</text>
<text x="184.5" y="105.8">C5</text>
<text x="189" y="105.2">5k</text>
<text x="214.8" y="104.4">LT1014</text>
<text x="231.2" y="102.6">5k</text>
<text x="239.8" y="103.1">C7</text>
<text x="244.4" y="102.6">5k</text>
<text x="12.5" y="111.7">100k</text>
<text x="31.6" y="109.7">3.5</text>
<text x="44.8" y="109.7">0.5</text>
<text x="58" y="109.7">4</text>
<text x="74" y="112.4">1µf</text>
<text x="83.7" y="112.4">C1</text>
<text x="116" y="108.4">C3</text>
<text x="184.5" y="113.7">15nf</text>
<text x="230.7" y="111.5">R23</text>
<text x="239.8" y="111">15nf</text>
<text x="86.1" y="114.2">R4</text>
<text x="104.2" y="116.8">R20</text>
<text x="116" y="116.3">15nf</text>
<text x="170.1" y="114.2">R18</text>
<text x="230.5" y="118.4">100k</text>
<text x="85.9" y="121">10k</text>
<text x="104" y="123.7">100k</text>
<text x="169.8" y="121">100k</text>
<text x="107.1" y="137.8" transform="rotate(-90 107.1 137.8)">+VCC</text>
<text x="173.1" y="135.1" transform="rotate(-90 173.1 135.1)">+VCC</text>
<text x="175.3" y="136.1">U6</text>
<text x="208.3" y="137.9">C12</text>
<text x="233.7" y="132.5" transform="rotate(-90 233.7 132.5)">+VCC</text>
<text x="235.9" y="133.4">U7</text>
<text x="58.1" y="143.2">C10</text>
<text x="82.2" y="143.2">C9</text>
<text x="109.3" y="138.7">U5</text>
<text x="147.7" y="140.5">C11</text>
<text x="235.9" y="144">LT1014</text>
<text x="252.1" y="138.3" transform="rotate(-90 252.1 138.3)">signal_out_final</text>
<text x="48.5" y="146.6">final_out</text>
<text x="64.2" y="149.9">R22</text>
<text x="109.3" y="149.3">LT1014</text>
<text x="130" y="147.3">R19</text>
<text x="147.2" y="147.4">100nf</text>
<text x="175.3" y="146.6">LT1014</text>
<text x="190.7" y="144.7">R24</text>
<text x="207.9" y="144.7">100nf</text>
<text x="57.6" y="150">100nf</text>
<text x="63.7" y="155.9">100k</text>
<text x="81.4" y="150">100nf</text>
<text x="129.5" y="153.2">100k</text>
<text x="190.2" y="150.6">100k</text>
</g>
<text font-size="1.5" fill="#0000c8" x="71.2" y="88.6">.tran 0.075</text>
</svg>
